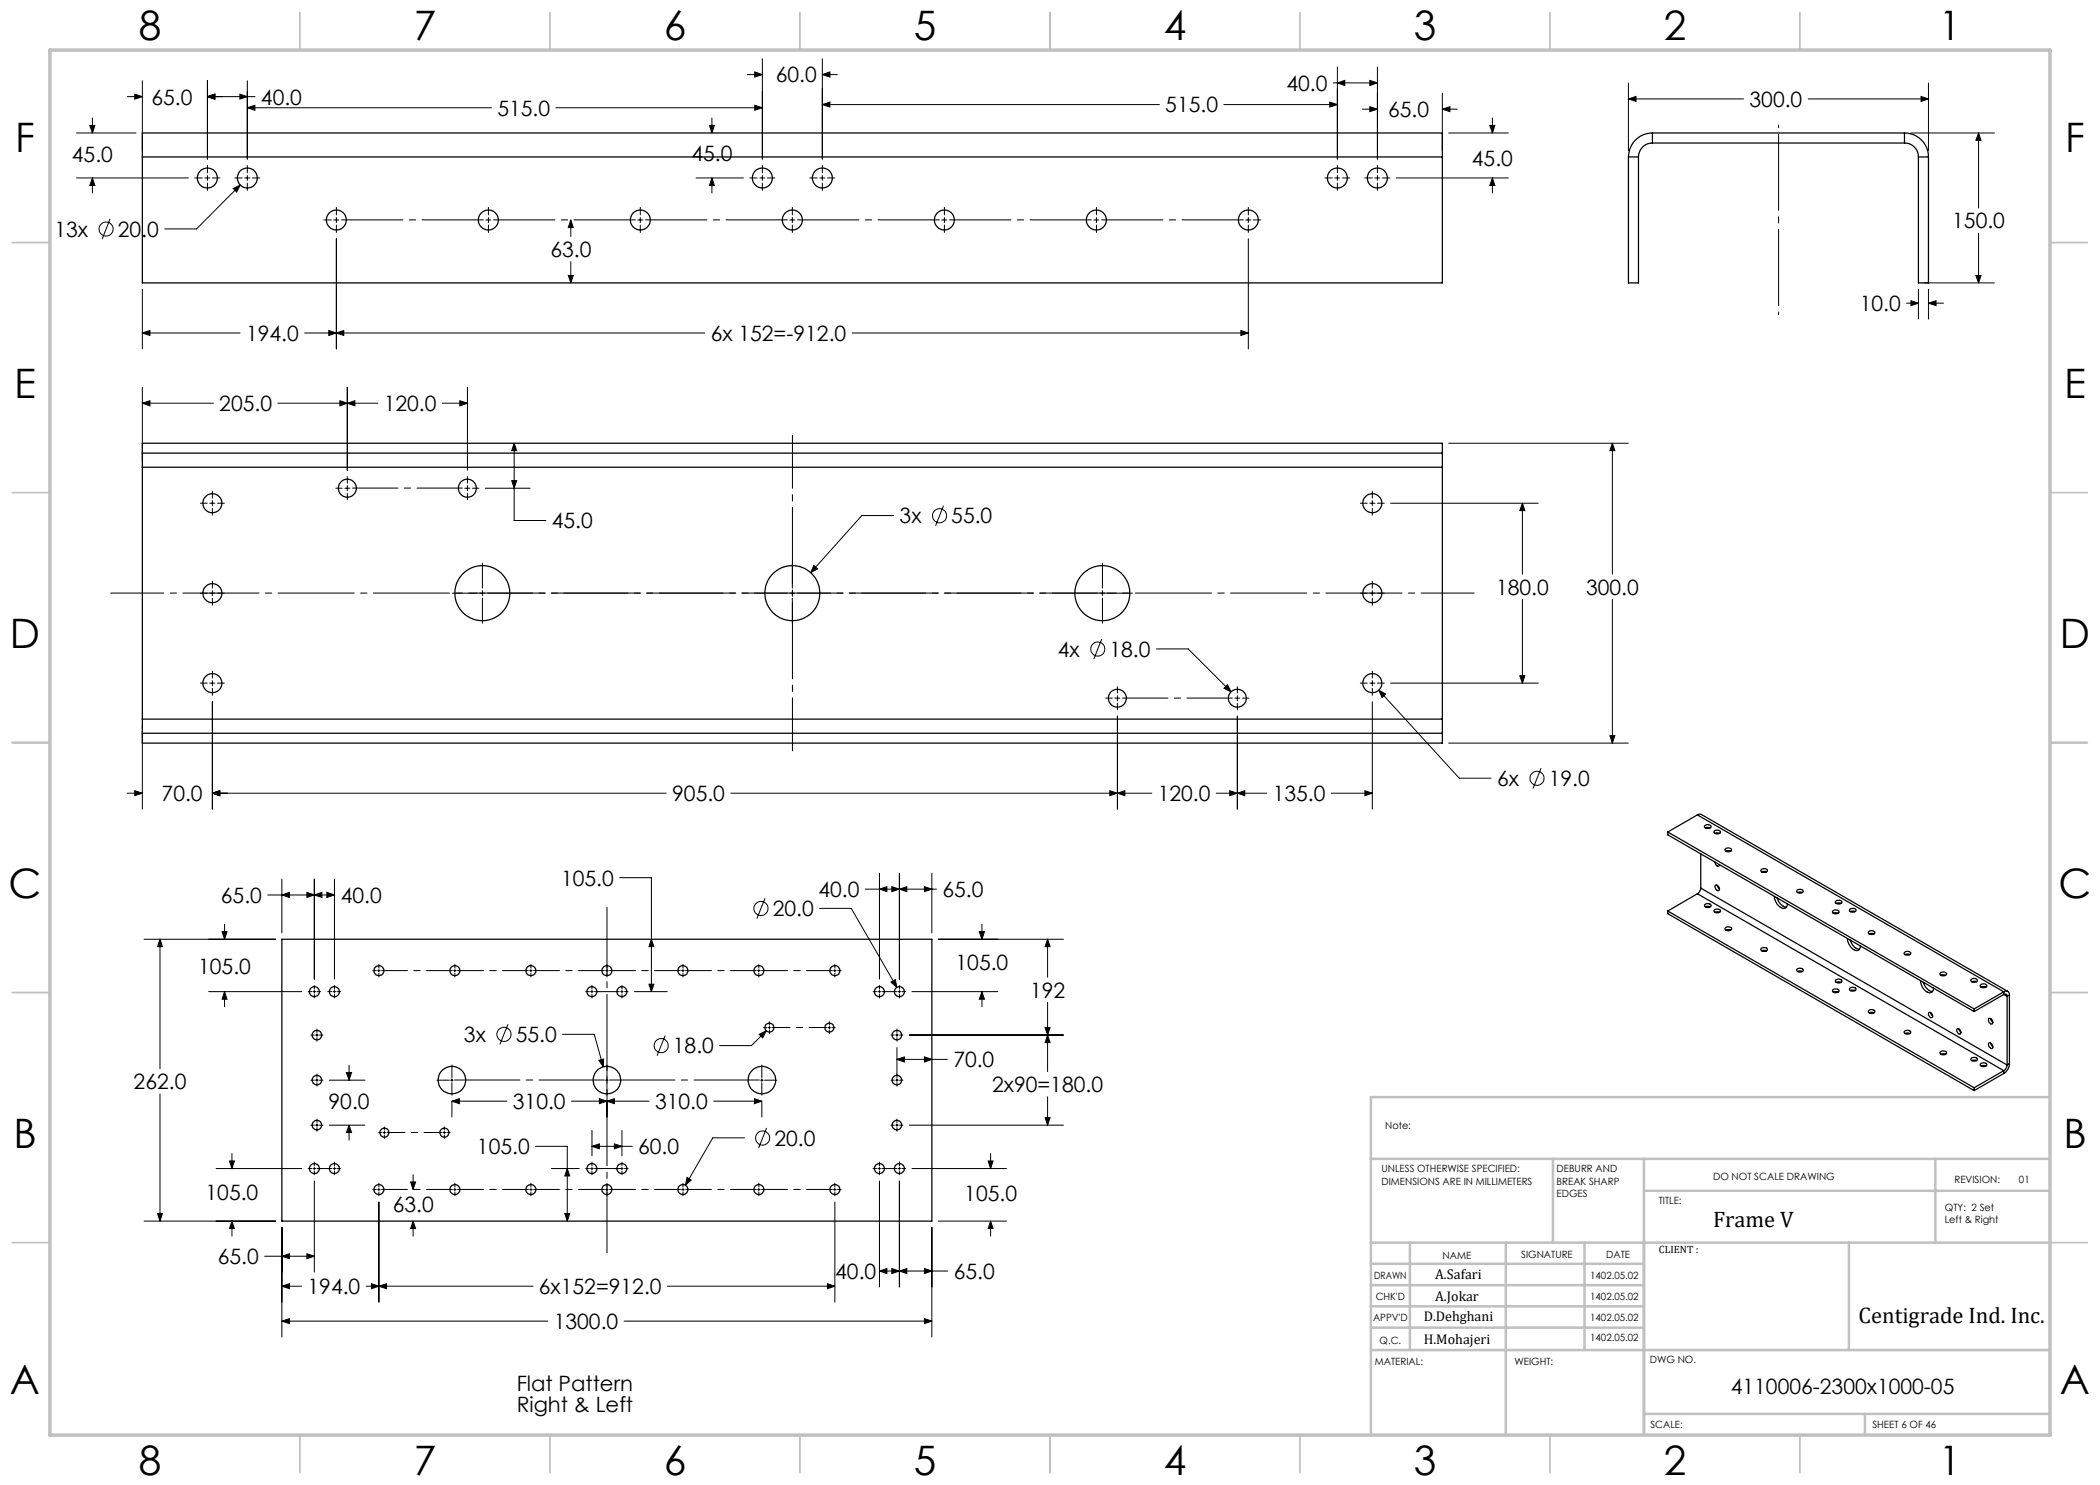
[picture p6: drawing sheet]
<svg xmlns="http://www.w3.org/2000/svg" width="420mm" height="297mm" viewBox="0 0 420 297" stroke-linecap="round" stroke-linejoin="round" font-family="sans-serif">
<g fill="none" stroke="#000" stroke-width=".2">
<path d="M25.5 19.3h3M27 18.8l1.5 .5-1.5 .5zM28.5 16.2v13.9M41.5 19.3l1.5-.5v1zM41.5 16.2v15.6M41.5 19.3h9.5M48 18.8l1.5 .5-1.5 .5zM49.5 16.2v15.6M149.5 14.9h3M151 14.4l1.5 .5-1.5 .5zM152.5 11.7v20.1M164.5 14.9l1.5-.5v1z"/>
<path d="M164.5 11.7v20.1M164.5 14.9h3M266.6 16.6h8.9M267.5 16.6l1.5-.5v1zM267.5 13.4v18.4M274 16.1l1.5 .5-1.5 .5zM275.5 13.4v18.4M288.5 18.7v11.4M325.7 19.8l1.5-.5v1zM325.7 16.6v13.5M325.7 19.8h23M361.6 19.8h24.1"/>
<path d="M384.2 19.3l1.5 .5-1.5 .5zM385.7 16.6v13.5M15.3 35.6h22.4M15.3 26.6h11.9M18 25.1h1l-.5 1.5zM18.5 35.6l.5 1.5h-1zM18.5 23.6v3M18.5 35.6v3M38.9 35.6h1.6M41 35.6h1M41.5 33.1v1.5M41.5 35.1v1"/>
<path d="M41.5 36.6v1.5M42.5 35.6h1.5M46.6 37.7l1.4-.7-.7 1.4zM47 35.6h1.4M48 37l-8.7 8.8h-6.4M49 35.6h1M49.5 33.1v1.5M49.5 35.1v1M49.5 36.6v1.5M49.5 21.6l1.5-.5v.9zM49.5 21.6h48.8M50.5 35.6h1.5"/>
<path d="M111.2 21.6h41.3M139.2 35.6h9.5M141.9 25.1h1l-.5 1.5zM142.4 35.6l.5 1.5h-1zM142.4 23.6v3M142.4 35.6v3M150 35.6h1.4M151 21.1l1.5 .5-1.5 .4zM152 35.6h1M152.5 33.1v1.5M152.5 35.1v1M152.5 36.6v1.5"/>
<path d="M153.5 35.6h1.5M162 35.6h1.4M164 35.6h1M164.5 33.1v1.5M164.5 35.1v1M164.5 36.6v1.5M164.5 20.9l1.5-.5v1zM164.5 20.9h67.4M165.5 35.6h1.5M244.8 20.9h22.7M265 35.6h1.5M266 20.4l1.5 .5-1.5 .5z"/>
<path d="M266.9 35.6h1.1M267.5 33.1v1.5M267.5 35.1v1M267.5 36.6v1.5M268.5 35.6h1.5M272.5 21.8h3M272.9 35.6h1.6M274 21.3l1.5 .5-1.5 .5zM275 35.6h1M275.5 33.1v1.5M275.5 35.1v1M275.5 36.6v1.5"/>
<path d="M276.5 35.6h1.5M279.3 35.6h22.4M288.5 21.8l1.5-.5v1zM288.5 21.8h3M289.7 26.6h12M298 25.1h1l-.5 1.5zM298.5 35.6l.5 1.5h-1zM298.5 23.6v3M298.5 35.6v3M382.2 26.6h16.7M395.7 26.6l.5 1.5h-1zM395.7 26.6v15"/>
<path d="M22 43.8l-1.6 4M28.5 57.9v11.9M64.8 44h1.5M66.7 44h1.1M67.3 41.5v1.5M67.3 43.5v1M67.3 45v1.5M67.3 47.8v22M97.2 44h1M97.7 41.5v1.5M97.7 43.5v1M97.7 45v1.5"/>
<path d="M113.7 55.1h1l-.5 1.5zM114.2 44l.5 1.5h-1zM114.2 44v3.3M114.2 52.3v4.3M127.6 44h1M128.1 41.5v1.5M128.1 43.5v1M128.1 45v1.5M158 44h1M158.5 41.5v1.5M158.5 43.5v1M158.5 45v1.5"/>
<path d="M188.3 44h1.1M188.9 41.5v1.5M188.9 43.5v1M188.9 45v1.5M218.8 44h1M219.3 41.5v1.5M219.3 43.5v1M219.3 45v1.5M249.2 44h1M249.7 41.5v1.5M249.7 43.5v1M249.7 45v1.5"/>
<path d="M249.7 47.8v22M250.7 44h1.5M383.7 57.9v5.9M385 56.6h13.9M385.7 57.9v5.9M395.2 55.1h1l-.5 1.5zM395.7 46.6v10M28.5 66.6l1.5-.5v1zM28.5 66.6h19.5M28.5 77.5v14.7M60.9 66.6h80M65.8 66.1l1.5 .5-1.5 .5z"/>
<path d="M67.3 66.6l1.5-.5v1zM69.5 77.5v16.5M93.5 77.5v16.5M170.4 66.6h79.3M248.2 66.1l1.5 .5-1.5 .5zM381.3 60.6h2.4M382.2 60.1l1.5 .5-1.5 .5zM385.7 60.6l1.5-.5v1zM385.7 60.6h3M28.5 80.6l1.5-.5v1.1zM28.5 80.6h14.2M42.5 98.2v1.4"/>
<path d="M55.6 80.6h20M67.2 97.6h1.2M68 80.1l1.5 .5-1.5 .6zM69 97.6h1M69.5 95.3v1.3M69.5 97.1v1M69.5 98.7v1.2M69.5 80.6l1.5-.5v1.1zM88.5 80.6h5M92 80.1l1.5 .5-1.5 .6zM93 97.6h1M93.5 95.3v1.3"/>
<path d="M93.5 97.1v1M93.5 98.7v1.2M94.5 97.6h1.3M97 97.6h9M102.3 96.1h1l-.5 1.5zM102.8 88.6l.5 1.5h-1zM102.8 88.6v15.5h6.4M274.5 98.2v1.4M289.7 88.6h35.9M322.5 88.6l.5 1.5h-1zM322.5 88.6v26.2M40.1 118.6h1.4"/>
<path d="M40.1 100.6h1.4M41.9 118.6h1.1M41.9 100.6h1.1M42.5 100.1v1M42.5 101.7v1.3M42.5 116.2v1.4M42.5 118.1v1M42.5 119.7v1.3M43.5 118.6h1.4M43.5 100.6h1.4M90.5 118.6h5M96 118.6h1"/>
<path d="M96.5 112.6v5M96.5 118.1v1M96.5 119.7v4.9M158 118.6h1M158.5 112.6v5M158.5 118.1v1M158.5 119.7v4.9M162.8 113.1l.7 .7-1.4 .7zM178.7 103.1h-6.3l-10.3 11.4M188.7 101.1l-1.6 4.1M220 118.6h1M220.5 112.6v5"/>
<path d="M220.5 118.1v1M220.5 119.7v4.9M221.5 118.6h5M272.1 118.6h1.3M272.1 100.6h1.3M274 118.6h1M274 100.6h1M274.5 100.1v1M274.5 101.7v1.3M274.5 116.2v1.4M274.5 118.1v1M274.5 119.7v1.3"/>
<path d="M275.5 118.6h1.4M275.5 100.6h1.4M278.1 100.6h29.6M304.5 100.6l.5 1.5h-1zM304.5 100.6v14.2M304.5 119.9v16.7M322.5 119.9v28.7M40.1 136.6h1.4M41.9 136.6h1.1M42.5 134.2v1.4M42.5 136.1v1.1M42.5 137.7v1.4"/>
<path d="M43.5 136.6h1.4M220.3 127.8l-1.5 4M221.2 139.6h1.3M223 139.6h1M223.5 137.3v1.3M223.5 139.1v1.1M231.3 129.8h6.3l8.6 8.6M244.8 137.7l.7-.8 .7 1.5zM246.9 139.6h1.1M247.5 137.3v1.3M247.5 139.1v1.1M248.5 139.6h1.3"/>
<path d="M272.1 136.6h1.3M274 136.6h1M274.5 134.2v1.4M274.5 136.1v1.1M274.5 137.7v1.4M275.5 136.6h1.4M275.8 138l1.3 .8-.7 .7zM275.8 138l16.1 17.6h6.3M278.1 136.6h29.6M304 135.1h1l-.5 1.5zM25.5 158.6h3M27 158.1l1.5 .5-1.5 .5z"/>
<path d="M28.5 145.1v16.7M42.5 158.6l1.5-.5v1zM42.5 140.3v21.5M42.5 158.6h90.7M146.2 158.6h84.2M222 158.1l1.5 .5-1.5 .5zM223.5 140.6v1.4M223.5 158.6l1.5-.5v1zM223.5 143.2v18.6M243.2 158.6h10.2M246 158.1l1.5 .5-1.5 .5zM247.5 140.6v1.4"/>
<path d="M247.5 158.6l1.5-.5v1zM247.5 143.2v18.6M266.3 158.6h8.2M273 158.1l1.5 .5-1.5 .5zM274.5 140.3v21.5M289.7 148.6h35.9M308.2 153.6l-1.6 4.1M322 147.1h1l-.5 1.5zM53.6 179h13.4M56.4 179l1.5-.5v1zM56.4 175.8v10.8M61.4 178.5l1.5 .5-1.5 .5z"/>
<path d="M62.9 179l1.5-.5v1zM62.9 175.8v20M65.4 178.5l1.5 .5-1.5 .5zM66.9 175.8v20M123.9 175.5h6.4v22.8M153 179.7l-1.6 4M173 177.8h14.3M175.9 177.8l1.5-.5v1zM175.9 174.7v21.1M178.4 177.3l1.5 .5-1.5 .5zM179.9 177.8l1.5-.5v1zM179.9 174.7v21.1"/>
<path d="M184.9 177.3l1.5 .5-1.5 .5zM186.4 174.7v11.9M28.8 187.9h26.3M32 187.9l.5 1.4h-1zM32 187.9v25.8M41.7 198.3h18.7M44.4 186.3h1l-.5 1.6zM44.9 198.3l.5 1.5h-1zM44.9 184.9v3M44.9 198.3v3M61.6 198.3h.8M62.6 198.3h.5"/>
<path d="M62.9 197.1v.7M62.9 198.1v.5M62.9 198.9v.7M63.4 198.3h.7M65.5 198.3h.9M66.6 198.3h.5M66.9 197.1v.7M66.9 198.1v.5M66.9 198.9v.7M67.4 198.3h.7M74.5 194.1h.8M75.5 194.1h.5"/>
<path d="M75.8 192.9v.7M75.8 193.9v.5M75.8 194.7v.7M90.7 194.1h.5M91 192.9v.7M91 193.9v.5M91 194.7v.7M105.9 194.1h.5M106.2 192.9v.7M106.2 193.9v.5M106.2 194.7v.7M117.1 198.3h.8"/>
<path d="M118.1 198.3h.5M118.4 197.1v.7M118.4 198.1v.5M118.4 198.9v.7M118.9 198.3h5M121.1 194.1h.5M121.4 192.9v.7M121.4 193.9v.5M121.4 194.7v.7M124.1 198.3h.5M124.4 197.1v.7M124.4 198.1v.5"/>
<path d="M124.4 198.9v.7M124.9 198.3h.7M126.9 198.3h6.6M129.8 196.8h1l-.5 1.5zM130.3 187.9l.5 1.4h-1zM136.3 194.1h.5M136.6 192.9v.7M136.6 193.9v.5M136.6 194.7v.7M151.5 194.1h.5M151.8 192.9v.7M151.8 193.9v.5"/>
<path d="M151.8 194.7v.7M163.9 181.7h6.4l9.1 15.8M166.7 194.1h.5M167 192.9v.7M167 193.9v.5M167 194.7v.7M167.5 194.1h.7M174.6 198.3h.8M175.6 198.3h.5M175.9 197.1v.7M175.9 198.1v.5M175.9 198.9v.7"/>
<path d="M176.4 198.3h3M178.2 196.4l.9-.5 .3 1.6zM179.6 198.3h.5M179.9 197.1v.7M179.9 198.1v.5M179.9 198.9v.7M180.4 198.3h.7M182.4 198.3h17.2M187.6 187.9h25.1M195.9 186.3h1l-.5 1.6zM196.4 198.3l.5 1.5h-1zM196.4 184.9v3"/>
<path d="M196.4 198.3v3M209.5 187.9l.5 1.4h-1zM209.5 187.9v7.5M32 218.8v25.4M62.2 216h.7M62.2 207h.7M63.1 216h.5M63.1 207h.5M63.4 205.8v.7M63.4 206.8v.5M63.4 207.5v.7M63.4 214.8v.7"/>
<path d="M63.4 215.8v.5M63.4 216.5v.7M63.9 216h.7M63.9 207h.7M65.9 216h7.1M69.3 214.5h1l-.5 1.5zM69.8 213v3M87.4 216h2.5M90.1 216h.5M90.4 213v2.5M90.4 215.8v.5M90.4 216.5v2.5"/>
<path d="M101.6 204.9l-1.6 4M112.5 206.9h6.4l1.8 6.5M119.8 212.1l.9-.3v1.6zM119.9 219.7l1.5 .5-1.5 .5zM121.1 216h.5M121.4 213v2.5M121.4 215.8v.5M121.4 216.5v2.5M133 207.1l-1.6 4M150.9 219.7l1.5 .5-1.5 .5zM151.8 206.9l1.4-.7-.7 1.4zM152.1 216h.5"/>
<path d="M152.4 213v2.5M152.4 215.8v.5M152.4 216.5v2.5M152.7 205.5h.7M152.9 216h2.5M153.2 206.2l-2.9 2.9h-6.4M153.6 205.5h.5M153.9 204.4v.6M153.9 205.3v.5M153.9 206v.7M165.6 205.5h.5M165.9 204.4v.6"/>
<path d="M165.9 205.3v.5M165.9 206v.7M166.4 205.5h.6M178.2 216h.7M178.2 207h.7M179.1 216h.5M179.1 207h.5M179.4 205.8v.7M179.4 206.8v.5M179.4 207.5v.7M179.4 215.8v.5M179.4 216.5v.7"/>
<path d="M179.4 211.9l1.5-.5v1zM179.4 209.5v6M179.4 211.9h10.1M179.9 216h.7M179.9 207h.7M181.9 207h30.8M184.9 211.4l1.5 .5-1.5 .5zM209 205.5h1l-.5 1.5zM209.5 207l.5 1.5h-1zM209.5 200.5v13.8M209.5 219.4v5.6M43.2 233.7h17.2"/>
<path d="M45.9 232.2h1l-.5 1.5zM46.4 230.7v3M61.6 233.7h.8M62.2 225h.7M62.6 233.7h.5M62.9 232.4v.8M62.9 233.5v.5M62.9 234.2v.7M62.9 236.2v18.2M63.1 225h.5M63.4 223.8v.7M63.4 224.8v.5"/>
<path d="M63.4 225.5v.7M63.4 233.7h3M63.9 225h.7M65.9 225h7.1M66.6 233.7h.5M66.9 232.4v.8M66.9 233.5v.5M66.9 234.2v.7M67.4 233.7h.7M69.8 225l.5 1.5h-1zM69.8 225v3M74.5 237.9h.8"/>
<path d="M75.5 237.9h.5M75.7 226.5h.7M75.8 236.6v.8M75.8 237.7v.5M75.8 238.4v.7M76.6 226.5h.5M76.9 225.4v.6M76.9 226.3v.5M76.9 227v.7M82.1 236.4h1l-.5 1.5zM82.6 234.9v3M88.6 226.5h.5"/>
<path d="M88.9 225.4v.6M88.9 226.3v.5M88.9 227v.7M89.4 226.5h.6M90.4 220.2l1.5-.5v1zM90.4 220.3v3.1M90.4 220.2h11M90.7 237.9h.5M91 236.6v.8M91 237.7v.5M91 238.4v.7M105.9 237.9h.5"/>
<path d="M106.2 236.6v.8M106.2 237.7v.5M106.2 238.4v.7M107.1 229.3h6.4v14.9M110.3 233.7h5.6M113.5 233.7l.4 1.5h-.9zM114.3 220.2h15.5M117.1 233.7h.8M118.1 233.7h.5M118.4 232.4v.8M118.4 233.5v.5M118.4 234.2v.7"/>
<path d="M118.4 229.3l1.5-.5v1zM118.4 226.1v5.1M118.4 229.3h8M118.9 233.7h5.2M121.1 237.9h.5M121.4 236.6v.8M121.4 237.7v.5M121.4 238.4v.7M121.4 220.2l1.5-.5v1zM121.4 220.3v3.1M122.9 228.8l1.5 .5-1.5 .5zM124.1 233.7h.5"/>
<path d="M124.4 232.4v.8M124.4 233.5v.5M124.4 234.2v.7M124.4 226.1v5.1M124.9 233.7h.7M136.3 237.9h.5M136.6 236.6v.8M136.6 237.7v.5M136.6 238.4v.7M137.4 235.5l.9 .5-1.2 1zM142.7 220.2h9.7M148.9 227.6h-6.3l-5.5 9.4"/>
<path d="M151.5 237.9h.5M151.8 236.6v.8M151.8 237.7v.5M151.8 238.4v.7M152.4 220.3v3.1M153.3 225.6l-1.6 4M166.7 237.9h.5M167 236.6v.8M167 237.7v.5M167 238.4v.7M167.5 237.9h.7M174.6 233.7h.8"/>
<path d="M175.6 233.7h.5M175.9 232.4v.8M175.9 233.5v.5M175.9 234.2v.7M175.9 236.2v21.2M176.4 233.7h3M178.2 225h.7M179.1 225h.5M179.4 223.8v.7M179.4 224.8v.5M179.4 225.5v.7M179.6 233.7h.5"/>
<path d="M179.9 225h.7M179.9 232.3v.9M179.9 233.5v.5M179.9 234.2v.7M179.9 236.2v21.2M180.4 233.7h.7M181.9 225h30.8M182.4 233.7h18.9M197.6 232.2h1l-.5 1.5zM198.1 230.7v3M209 223.5h1l-.5 1.5zM28.8 244.2h26.3"/>
<path d="M31.5 242.7h1l-.5 1.5zM46.4 244.2l.5 1.5h-1zM46.4 244.2v3M52.9 251.2h10M56.4 257.2l1.5-.5v1zM56.4 251.2l1.5-.4v.9zM56.4 245.5v21.9M56.4 257.2h3.9M61.4 250.8l1.5 .4-1.5 .5zM73.2 257.2h33.4M74.3 256.7l1.5 .5-1.5 .5zM75.8 257.2l1.5-.5v1z"/>
<path d="M75.8 240.4v20M82.6 244.2l.5 1.5h-1zM82.6 244.2v3M113 242.7h.9l-.4 1.5zM133.5 257.2h33.5M165.5 256.7l1.5 .5-1.5 .5zM167 240.4v20M175.9 254.2l1.5-.5v1zM175.9 254.2h13.6M175.9 254.2h.1M178.4 253.7l1.5 .5-1.5 .5zM179.9 254.2l1.5-.5v1z"/>
<path d="M184.9 253.7l1.5 .5-1.5 .5zM186.4 245.5v21.9M187.6 244.2h13.7M198.1 244.2l.5 1.5h-1zM198.1 244.2v3M56.4 264.2l1.5-.5v1zM56.4 264.2h53.2M124.8 264.2h61.6M184.9 263.7l1.5 .5-1.5 .5z"/>
<circle cx="21.2" cy="45.8" r="1.41"/>
<circle cx="187.9" cy="103.2" r="1.41"/>
<circle cx="219.6" cy="129.8" r="1.42"/>
<circle cx="307.4" cy="155.7" r="1.41"/>
<circle cx="152.2" cy="181.7" r="1.41"/>
<circle cx="100.8" cy="206.9" r="1.41"/>
<circle cx="132.2" cy="209.1" r="1.4"/>
<circle cx="152.5" cy="227.6" r="1.42"/>
</g>
<path d="M96.7 44h-28.4M127.1 44h-28.4M157.5 44h-28.4M187.9 44h-28.4M218.3 44h-28.4M248.7 44h-28.4" fill="none" stroke="#000" stroke-width=".2" stroke-dasharray="15.2 1.3 1.3 1.3" stroke-dashoffset="3"/>
<path d="M355.7 62.9v-37.9" fill="none" stroke="#000" stroke-width=".2" stroke-dasharray="15.2 1.3 1.3 1.3" stroke-dashoffset="-1.8"/>
<path d="M158.5 87.1v63.1M294.8 118.6h-272.7" fill="none" stroke="#000" stroke-width=".2" stroke-dasharray="15.2 1.3 1.3 1.3" stroke-dashoffset="4.6"/>
<path d="M70.5 97.6h22M97.5 118.6h60M159.5 118.6h60M224.5 139.6h22" fill="none" stroke="#000" stroke-width=".2" stroke-dasharray="15.2 1.3 1.3 1.3" stroke-dashoffset="6.2"/>
<path d="M121.4 181.5v69" fill="none" stroke="#000" stroke-width=".2" stroke-dasharray="15.2 1.3 1.3 1.3" stroke-dashoffset="1.7"/>
<path d="M120.9 216h-30M151.9 216h-30" fill="none" stroke="#000" stroke-width=".2" stroke-dasharray="15.2 1.3 1.3 1.3" stroke-dashoffset="2.2"/>
<path d="M165.4 205.5h-11M88.4 226.5h-11" fill="none" stroke="#000" stroke-width=".2" stroke-dasharray="15.2 1.3 1.3 1.3" stroke-dashoffset="11.7"/>
<path d="M90.5 194.1h-14.2M105.7 194.1h-14.2M120.9 194.1h-14.2M136.1 194.1h-14.2M151.3 194.1h-14.2M166.5 194.1h-14.2M90.5 237.9h-14.2M105.7 237.9h-14.2M120.9 237.9h-14.2M136.1 237.9h-14.2M151.3 237.9h-14.2M166.5 237.9h-14.2" fill="none" stroke="#000" stroke-width=".2" stroke-dasharray="15.2 1.3 1.3 1.3" stroke-dashoffset="10.1"/>
<g fill="none" stroke="#c0c0c0" stroke-width=".35">
<path d="M60 2.5v7.5M110 2.5v7.5M160 2.5v7.5M210 2.5v7.5M260 2.5v7.5M310 2.5v7.5M360 2.5v7.5M2.5 48.5h7.5M410 48.5h7.5M2.5 98.5h7.5M410 98.5h7.5M2.5 148.5h7.5"/>
<path d="M410 148.5h7.5M2.5 198.5h7.5M410 198.5h7.5M2.5 248.5h7.5M410 248.5h7.5M60 287v7.5M110 287v7.5M160 287v7.5M210 287v7.5M260 287v7.5M310 287v7.5M360 287v7.5"/>
</g>
<g fill="none" stroke="#c0c0c0" stroke-width=".5">
<path d="M410 219.4h-135.8v67.4M274.2 231.8h135.8M310.6 231.8v16.7M328.8 231.8v55.2M328.8 238.2h81.2M387.1 231.8v16.7M274.2 248.5h135.8M274.2 257h54.6M274.2 252.8h54.6M282 248.5v21.5M301.2 248.5v38.3M316.9 248.5v21.5"/>
<path d="M369.8 248.5v21.5M274.2 265.5h54.6M274.2 261.3h54.6M274.2 270h135.8M328.8 282.8h81.2M373 282.8v4.2"/>
</g>
<path d="M10 10h400v277h-400z" fill="none" stroke="#c0c0c0" stroke-width=".7"/>
<path d="M67.3 66.6l1.5-.5v1zM248.2 66.1l1.5 .5-1.5 .5zM28.5 66.6l1.5-.5v1zM65.8 66.1l1.5 .5-1.5 .5zM41.5 19.3l1.5-.5v1zM48 18.8l1.5 .5-1.5 .5zM164.5 14.9l1.5-.5v1zM151 14.4l1.5 .5-1.5 .5zM267.5 16.6l1.5-.5v1zM274 16.1l1.5 .5-1.5 .5zM46.6 37.7l.7 .7 .7-1.4zM114.2 44l.5 1.5h-1zM113.7 55.1h1l-.5 1.5zM141.9 25.1h1l-.5 1.5zM142.4 35.6l.5 1.5h-1zM27 18.8l1.5 .5-1.5 .5zM41.5 19.3l1.5-.5v1zM288.5 21.8l1.5-.5v1zM274 21.3l1.5 .5-1.5 .5zM18 25.1h1l-.5 1.5zM18.5 35.6l.5 1.5h-1zM298 25.1h1l-.5 1.5zM298.5 35.6l.5 1.5h-1zM49.5 21.6l1.5-.5v.9zM151 21.1l1.5 .5-1.5 .4zM164.5 20.9l1.5-.5v1zM266 20.4l1.5 .5-1.5 .5zM384.2 19.3l1.5 .5-1.5 .5zM325.7 19.8l1.5-.5v1zM395.2 55.1h1l-.5 1.5zM395.7 26.6l.5 1.5h-1zM385.7 60.6l1.5-.5v1zM382.2 60.1l1.5 .5-1.5 .5zM322.5 88.6l.5 1.5h-1zM322 147.1h1l-.5 1.5zM304 135.1h1l-.5 1.5zM304.5 100.6l.5 1.5h-1zM162.8 113.1l-.7 1.4 1.4-.7zM245.5 136.9l-.7 .8 1.4 .7zM275.8 138l.6 1.5 .7-.7zM69.5 80.6l1.5-.5v1.1zM92 80.1l1.5 .5-1.5 .6zM28.5 80.6l1.5-.5v1.1zM68 80.1l1.5 .5-1.5 .6zM102.8 88.6l.5 1.5h-1zM102.3 96.1h1l-.5 1.5zM27 158.1l1.5 .5-1.5 .5zM42.5 158.6l1.5-.5v1zM42.5 158.6l1.5-.5v1zM222 158.1l1.5 .5-1.5 .5zM223.5 158.6l1.5-.5v1zM246 158.1l1.5 .5-1.5 .5zM247.5 158.6l1.5-.5v1zM273 158.1l1.5 .5-1.5 .5zM56.4 264.2l1.5-.5v1zM184.9 263.7l1.5 .5-1.5 .5zM32 187.9l.5 1.4h-1zM31.5 242.7h1l-.5 1.5zM82.6 244.2l.5 1.5h-1zM82.1 236.4h1l-.5 1.5zM56.4 257.2l1.5-.5v1zM74.3 256.7l1.5 .5-1.5 .5zM75.8 257.2l1.5-.5v1zM165.5 256.7l1.5 .5-1.5 .5zM137.4 235.5l-.3 1.5 1.2-1zM118.4 229.3l1.5-.5v1zM122.9 228.8l1.5 .5-1.5 .5zM46.4 244.2l.5 1.5h-1zM45.9 232.2h1l-.5 1.5zM56.4 251.2l1.5-.4v.9zM61.4 250.8l1.5 .4-1.5 .5zM69.8 225l.5 1.5h-1zM69.3 214.5h1l-.5 1.5zM178.4 253.7l1.5 .5-1.5 .5zM175.9 254.2l1.5-.5v1zM198.1 244.2l.5 1.5h-1zM197.6 232.2h1l-.5 1.5zM151.8 206.9l.7 .7 .7-1.4zM178.2 196.4l1.2 1.1-.3-1.6zM178.4 177.3l1.5 .5-1.5 .5zM175.9 177.8l1.5-.5v1zM195.9 186.3h1l-.5 1.6zM196.4 198.3l.5 1.5h-1zM184.9 211.4l1.5 .5-1.5 .5zM179.4 211.9l1.5-.5v1zM209.5 187.9l.5 1.4h-1zM209 205.5h1l-.5 1.5zM209.5 207l.5 1.5h-1zM209 223.5h1l-.5 1.5zM184.9 253.7l1.5 .5-1.5 .5zM179.9 254.2l1.5-.5v1zM184.9 177.3l1.5 .5-1.5 .5zM179.9 177.8l1.5-.5v1zM56.4 179l1.5-.5v1zM61.4 178.5l1.5 .5-1.5 .5zM62.9 179l1.5-.5v1zM65.4 178.5l1.5 .5-1.5 .5zM44.4 186.3h1l-.5 1.6zM44.9 198.3l.5 1.5h-1zM113.5 233.7l.4 1.5h-.9zM113 242.7h.9l-.4 1.5zM130.3 187.9l.5 1.4h-1zM129.8 196.8h1l-.5 1.5zM119.8 212.1l.9 1.3v-1.6zM90.4 220.2l1.5-.5v1zM119.9 219.7l1.5 .5-1.5 .5zM121.4 220.2l1.5-.5v1zM150.9 219.7l1.5 .5-1.5 .5z" fill="#000"/>
<g fill="none" stroke="#000" stroke-width=".25">
<path d="M28.5 31.4v-4.8h260v4.8M28.5 31.4v25.2h260v-25.2M28.5 31.4h260M325.7 31.4v25.2h2v-25.2M325.7 31.4h2M330.5 26.6a4.8 4.8 0 0 0-4.8 4.8M330.5 28.6a2.74 2.74 0 0 0-2.8 2.8M330.5 26.6h50.4M330.5 26.6v2M330.5 28.6h50.4M380.9 28.6a2.74 2.74 0 0 1 2.8 2.8M380.9 26.6a4.8 4.8 0 0 1 4.8 4.8"/>
<path d="M380.9 26.6v2M383.7 31.4v25.2h2v-25.2M383.7 31.4h2M28.5 90.6v2.8M28.5 90.6v-2h260v2M28.5 93.4v50.4M28.5 90.6h260M28.5 93.4h260M288.5 90.6v2.8M288.5 93.4v50.4M28.5 143.8v2.8M28.5 146.6v2h260v-2"/>
<path d="M28.5 146.6h260M28.5 143.8h260M288.5 143.8v2.8M333.6 166.4l61.2 35.4M333.6 166.4v.6l61.2 35.3M339.5 163l.7-.2 61.4 35.5M339.5 163l-5.9 3.4M339.5 163l61.3 35.4M339.5 178.7l-5.9 3.5M339.5 178.7l61.3 35.4M340.1 177.6l-.2 .7-.4 .4M340.1 177.6l61.3 35.4"/>
<path d="M340.1 170.8v6.8M340.9 165.2l.7-.3a.4 .4 0 0 1 .5 .2 .4 .4 0 0 1 0 .5l-.7 .1a.44 .44 0 0 1-.5-.5zM341.1 165.6l.3-.1 .6 .1M342.9 166.2l.7-.2a.39 .39 0 0 1 .5 .5 .39 .39 0 0 1-.5 .3h-.4a.36 .36 0 0 1-.4-.2 .36 .36 0 0 1 .1-.4zM343 166.7l.3-.1 .6 .1M343 172.4l.3 .6a.31 .31 0 0 0 .3 .3 .31 .31 0 0 0 .3-.4M343.1 177.1a.66 .66 0 0 1 .7 .3 .66 .66 0 0 1-.1 .7l-.6-.3zM343.5 177.1l.4 .7M345 169.8l.7-.2a.4 .4 0 0 1 .5 .1 .4 .4 0 0 1 0 .5l-.8 .1a.4 .4 0 0 1-.4-.5zM345.2 170.2l.3-.1 .6 .1M352.3 173.8l.6-.1a.42 .42 0 0 1 .6 .5 .42 .42 0 0 1-.7 .3l-.2-.1a.33 .33 0 0 1-.4-.2 .33 .33 0 0 1 .1-.4zM352.4 174.4l.2-.1 .7 .1"/>
<path d="M354.9 179.3a2.47 2.47 0 0 0 2 2.4 .77 .77 0 0 0 .6-.9M355.4 179.6a2.38 2.38 0 0 0 1.9 1.8M359.4 178l.8-.1a.39 .39 0 0 1 .4 .4 .39 .39 0 0 1-.5 .3h-.4a.36 .36 0 0 1-.3-.2 .36 .36 0 0 1 0-.4zM359.5 178.5l.4-.1 .6 .1M56.4 187.9h130v56.3h-130zM333.6 182.2v.5l61.2 35.4M333.6 182.2l61.2 35.4M341 180.9l.7-.2a.39 .39 0 0 1 .5 .4 .39 .39 0 0 1-.5 .4h-.2a.4 .4 0 0 1-.5-.1 .4 .4 0 0 1 0-.5zM341.1 181.4l.4-.1 .5 .1M342.9 182l.6-.2a.42 .42 0 0 1 .6 .4 .42 .42 0 0 1-.6 .4h-.1a.39 .39 0 0 1-.5-.2 .39 .39 0 0 1 0-.4zM343 182.5l.4-.2 .5 .2M345.1 185.5l.8-.1a.37 .37 0 0 1 .4 .4 .37 .37 0 0 1-.5 .3h-.5a.32 .32 0 0 1-.3-.2 .32 .32 0 0 1 .1-.4z"/>
<path d="M345.2 186l.4-.1 .5 .1M352.3 189.6l.5-.1a.42 .42 0 0 1 .5 .1 .42 .42 0 0 1 .1 .5l-.8 .1a.36 .36 0 0 1-.4-.1 .36 .36 0 0 1 .1-.5zM352.4 190.2l.4-.2 .5 .2M359.4 193.8a.7 .7 0 0 1 .7-.2 .7 .7 0 0 1 .5 .6 .72 .72 0 0 1-.7 .2 .72 .72 0 0 1-.6-.5zM359.5 194.3l.3-.1 .7 .1M366.6 182.2a.67 .67 0 0 1 .7-.3 .67 .67 0 0 1 .5 .7 .7 .7 0 0 1-.7 .2 .7 .7 0 0 1-.6-.6zM366.6 197.9l.6-.1a.42 .42 0 0 1 .6 .3 .42 .42 0 0 1-.6 .4h-.2a.37 .37 0 0 1-.4-.1 .37 .37 0 0 1 0-.5zM366.7 182.7l.4-.2 .5 .2M366.7 198.4l.3-.1 .6 .1M367.1 180.2l.7-.1a.4 .4 0 0 1 .6 .3 .4 .4 0 0 1-.6 .4h-.2a.38 .38 0 0 1-.4-.1 .38 .38 0 0 1-.1-.5zM367.2 196l.5-.2a.4 .4 0 0 1 .6 .2 .4 .4 0 0 1-.2 .5l-.6 .1a.37 .37 0 0 1-.4-.2 .37 .37 0 0 1 .1-.4zM367.2 180.7l.4-.1 .6 .1"/>
<path d="M367.2 196.5l.5-.1 .5 .1M369.5 187.7a2.24 2.24 0 0 0 2.1 2.4 .82 .82 0 0 0 .5-.9M369.9 197.7a.78 .78 0 0 1 1.3 .2 .73 .73 0 0 1-.7 .3 .73 .73 0 0 1-.6-.5zM370.1 181.8l.6-.1a.4 .4 0 0 1 .5 .4 .4 .4 0 0 1-.5 .3h-.3a.36 .36 0 0 1-.5-.1 .36 .36 0 0 1 .2-.5zM370.1 182.3l.4-.1 .5 .1M370.1 188a2.28 2.28 0 0 0 1.8 1.9M370.1 198.1l.3-.1 .6 .1M373.7 186.4a.75 .75 0 0 1 1.3 .2 .75 .75 0 0 1-1.3-.2zM373.8 186.8l.4-.1 .6 .1M380.9 190.5a.72 .72 0 0 1 .7-.3 .72 .72 0 0 1 .5 .5 .77 .77 0 0 1-1.3-.1zM381 190.9l.3-.1 .7 .1M384.1 196.1a2.24 2.24 0 0 0 2.1 2.4 .82 .82 0 0 0 .5-.9"/>
<path d="M384.7 196.5a2.4 2.4 0 0 0 1.8 1.8M388 194.7a.71 .71 0 0 1 .7-.3 .71 .71 0 0 1 .6 .5 .79 .79 0 0 1-1.3-.2zM388.2 195l.4-.1 .5 .1M394.3 195.9l.4-.2h.4a.36 .36 0 0 1 .4 .4 .36 .36 0 0 1-.4 .3l-.4 .1a.4 .4 0 0 1-.4-.2 .4 .4 0 0 1 0-.4zM394.4 196.4l.3-.2 .6 .2M396.2 196.9l.8-.1a.36 .36 0 0 1 .4 .4 .36 .36 0 0 1-.5 .3h-.4a.35 .35 0 0 1-.4-.2 .35 .35 0 0 1 .1-.4zM396.2 197.4l.5-.1 .5 .1M400.8 198.4a.69 .69 0 0 1 .7-.1 .69 .69 0 0 1 .4 .7M400.8 198.9a.41 .41 0 0 1 .4-.1 .41 .41 0 0 1 .2 .5M400.8 198.4l-6 3.4M400.8 198.9l-6 3.4M400.8 198.4v.5"/>
<path d="M400.8 198.9l.6 .4M401.4 199.3v13.7M401.9 199l-.5 .3M401.9 199v13.7M373.7 202.1l.4-.2 .5 .1a.37 .37 0 0 1 .4 .4 .37 .37 0 0 1-.5 .3h-.4a.36 .36 0 0 1-.3-.2 .36 .36 0 0 1-.1-.4zM373.8 202.6l.5-.1 .5 .1M381 206.2l.7-.1a.4 .4 0 0 1 .4 .5 .4 .4 0 0 1-.6 .2h-.1a.4 .4 0 0 1-.5-.1 .4 .4 0 0 1 .1-.5zM381 206.7l.4-.1 .6 .1M385.7 202.6a.62 .62 0 0 1 .7 .2 .62 .62 0 0 1 0 .7l-.4-.1-.3-.3zM386.2 202.6l.3 .6M388.1 210.4a.71 .71 0 0 1 .7-.2 .71 .71 0 0 1 .5 .5 .71 .71 0 0 1-.7 .3 .71 .71 0 0 1-.6-.5zM388.2 210.9l.3-.2 .6 .2"/>
<path d="M391.4 205.8a.61 .61 0 0 1 .7 .3 .61 .61 0 0 1-.2 .7l-.5-.4-.1-.3zM391.8 205.8l.4 .7M394.3 211.6l.5-.1a.43 .43 0 0 1 .7 .3 .43 .43 0 0 1-.6 .4h-.3a.35 .35 0 0 1-.4-.1 .35 .35 0 0 1 .1-.5zM394.4 212.1l.3-.1 .6 .1M394.8 201.8v.5M394.8 217.6v.5M396.1 212.8a.68 .68 0 0 1 .7-.3 .68 .68 0 0 1 .5 .6 .72 .72 0 0 1-.7 .2 .72 .72 0 0 1-.5-.5zM396.2 213.2l.3-.1 .7 .1M397.8 208.6a.69 .69 0 0 1 .6 .4 .69 .69 0 0 1 0 .7h-.3l-.3-.4zM397.8 203.7a.69 .69 0 0 1 .6 .4 .69 .69 0 0 1 0 .7l-.6-.4zM398.1 203.7l.5 .8M398.1 208.6l.5 .8"/>
<path d="M400.8 214.1v.6M400.8 214.7l-6 3.4M400.8 214.1l-6 3.5M401.4 213l-.1 .6-.5 .5M401.9 212.7l-.2 1-.5 .6-.4 .4M401.9 212.7l-.5 .3"/>
<circle cx="41.5" cy="35.6" r="2.01"/>
<circle cx="49.5" cy="35.6" r="2"/>
<circle cx="152.5" cy="35.6" r="2"/>
<circle cx="164.5" cy="35.6" r="2"/>
<circle cx="267.5" cy="35.6" r="2"/>
<circle cx="275.5" cy="35.6" r="2.01"/>
<circle cx="67.3" cy="44" r="2"/>
<circle cx="97.7" cy="44" r="2.01"/>
<circle cx="128.1" cy="44" r="2"/>
<circle cx="158.5" cy="44" r="2"/>
<circle cx="188.9" cy="44" r="2"/>
<circle cx="219.3" cy="44" r="2.01"/>
<circle cx="249.7" cy="44" r="2"/>
<circle cx="69.5" cy="97.6" r="1.81"/>
<circle cx="93.5" cy="97.6" r="1.8"/>
<circle cx="42.5" cy="118.6" r="1.91"/>
<circle cx="42.5" cy="100.6" r="1.9"/>
<circle cx="96.5" cy="118.6" r="5.5"/>
<circle cx="158.5" cy="118.6" r="5.5"/>
<circle cx="220.5" cy="118.6" r="5.5"/>
<circle cx="274.5" cy="100.6" r="1.9"/>
<circle cx="274.5" cy="118.6" r="1.91"/>
<circle cx="42.5" cy="136.6" r="1.9"/>
<circle cx="223.5" cy="139.6" r="1.79"/>
<circle cx="247.5" cy="139.6" r="1.79"/>
<circle cx="274.5" cy="136.6" r="1.9"/>
<circle cx="62.9" cy="198.3" r=".99"/>
<circle cx="66.9" cy="198.3" r=".99"/>
<circle cx="75.8" cy="194.1" r=".99"/>
<circle cx="91" cy="194.1" r=".99"/>
<circle cx="106.2" cy="194.1" r=".99"/>
<circle cx="118.4" cy="198.3" r=".99"/>
<circle cx="121.4" cy="194.1" r=".99"/>
<circle cx="124.4" cy="198.3" r=".99"/>
<circle cx="136.6" cy="194.1" r=".99"/>
<circle cx="151.8" cy="194.1" r=".99"/>
<circle cx="167" cy="194.1" r=".99"/>
<circle cx="175.9" cy="198.3" r=".99"/>
<circle cx="179.9" cy="198.3" r=".99"/>
<circle cx="63.4" cy="207" r=".94"/>
<circle cx="63.4" cy="216" r=".95"/>
<circle cx="90.4" cy="216" r="2.75"/>
<circle cx="121.4" cy="216" r="2.75"/>
<circle cx="152.4" cy="216" r="2.76"/>
<circle cx="153.9" cy="205.5" r=".91"/>
<circle cx="165.9" cy="205.5" r=".91"/>
<circle cx="179.4" cy="216" r=".96"/>
<circle cx="179.4" cy="207" r=".95"/>
<circle cx="62.9" cy="233.7" r=".99"/>
<circle cx="63.4" cy="225" r=".95"/>
<circle cx="66.9" cy="233.7" r=".99"/>
<circle cx="75.8" cy="237.9" r=".99"/>
<circle cx="76.9" cy="226.5" r=".89"/>
<circle cx="88.9" cy="226.5" r=".9"/>
<circle cx="91" cy="237.9" r=".99"/>
<circle cx="106.2" cy="237.9" r=".99"/>
<circle cx="118.4" cy="233.7" r=".99"/>
<circle cx="121.4" cy="237.9" r=".99"/>
<circle cx="124.4" cy="233.7" r=".99"/>
<circle cx="136.6" cy="237.9" r=".99"/>
<circle cx="151.8" cy="237.9" r=".99"/>
<circle cx="167" cy="237.9" r=".99"/>
<circle cx="175.9" cy="233.7" r=".99"/>
<circle cx="179.4" cy="225" r=".96"/>
<circle cx="179.9" cy="233.7" r=".99"/>
</g>
<g font-size="8.1">
<text x="27.8" y="8">8</text>
<text x="82.8" y="8">7</text>
<text x="132.8" y="8">6</text>
<text x="182.8" y="8">5</text>
<text x="232.8" y="8">4</text>
<text x="282.8" y="8">3</text>
<text x="332.8" y="8">2</text>
<text x="387.8" y="8">1</text>
<text x="3" y="30.4">F</text>
<text x="413" y="30.4">F</text>
<text x="2.8" y="79.6">E</text>
<text x="412.8" y="79.6">E</text>
<text x="2" y="129.6">D</text>
<text x="412" y="129.6">D</text>
<text x="1.7" y="179.6">C</text>
<text x="411.7" y="179.6">C</text>
<text x="2.7" y="229.6">B</text>
<text x="412.7" y="229.6">B</text>
<text x="2" y="278.9">A</text>
<text x="412" y="278.9">A</text>
<text x="27.8" y="295">8</text>
<text x="82.8" y="295">7</text>
<text x="132.8" y="295">6</text>
<text x="182.8" y="295">5</text>
<text x="232.8" y="295">4</text>
<text x="282.8" y="295">3</text>
<text x="332.8" y="295">2</text>
<text x="387.8" y="295">1</text>
</g>
<g font-size="4.5">
<text x="342.6" y="245.3">Frame V</text>
<text x="371.7" y="264.6">Centigrade Ind. Inc.</text>
</g>
<g font-size="4.2">
<text x="155.1" y="16.5">60.0</text>
<text x="30.3" y="20.9">65.0</text>
<text x="52.2" y="20.9">40.0</text>
<text x="99.5" y="23.1">515.0</text>
<text x="233.1" y="22.5">515.0</text>
<text x="257.3" y="18.2">40.0</text>
<text x="277.6" y="23.4">65.0</text>
<text x="349.9" y="21.4">300.0</text>
<text x="14.4" y="32.5">45.0</text>
<text x="138.3" y="32.3">45.0</text>
<text x="294.4" y="33.2">45.0</text>
<text x="10.9" y="47.3">13x</text>
<text x="23.6" y="47.3">20.0</text>
<text x="390.4" y="45.7">150.0</text>
<text x="110.1" y="51.4">63.0</text>
<text x="372" y="62.2">10.0</text>
<text x="49.2" y="68.2">194.0</text>
<text x="142.1" y="68.2">6x 152=-912.0</text>
<text x="43.9" y="82.2">205.0</text>
<text x="76.8" y="82.2">120.0</text>
<text x="110.4" y="105.7">45.0</text>
<text x="179.9" y="104.7">3x</text>
<text x="190.3" y="104.7">55.0</text>
<text x="299.2" y="118.9">180.0</text>
<text x="317.2" y="118.9">300.0</text>
<text x="211.6" y="131.3">4x</text>
<text x="221.9" y="131.3">18.0</text>
<text x="32.3" y="160.2">70.0</text>
<text x="134.4" y="160.2">905.0</text>
<text x="231.5" y="160.2">120.0</text>
<text x="254.5" y="160.2">135.0</text>
<text x="299.4" y="157.2">6x</text>
<text x="309.7" y="157.2">19.0</text>
<text x="112.2" y="177.1">105.0</text>
<text x="163.7" y="179.4">40.0</text>
<text x="188.5" y="179.4">65.0</text>
<text x="44.2" y="180.6">65.0</text>
<text x="68.2" y="180.6">40.0</text>
<text x="154.5" y="183.2">20.0</text>
<text x="39.6" y="194.8">105.0</text>
<text x="191.1" y="193.9">105.0</text>
<text x="206" y="199.6">192</text>
<text x="92.8" y="208.4">3x</text>
<text x="103.1" y="208.4">55.0</text>
<text x="134.6" y="210.7">18.0</text>
<text x="190.7" y="213.5">70.0</text>
<text x="26.7" y="217.8">262.0</text>
<text x="65.7" y="221.8">90.0</text>
<text x="102.6" y="221.8">310.0</text>
<text x="131" y="221.8">310.0</text>
<text x="198.4" y="218.4">2x90=180.0</text>
<text x="95.4" y="230.9">105.0</text>
<text x="127.6" y="230.9">60.0</text>
<text x="154.9" y="229.1">20.0</text>
<text x="41.1" y="240">105.0</text>
<text x="78.5" y="242.3">63.0</text>
<text x="192.9" y="240.2">105.0</text>
<text x="43.5" y="252.8">65.0</text>
<text x="167" y="255.8">40.0</text>
<text x="190.7" y="255.8">65.0</text>
<text x="61.5" y="258.8">194.0</text>
<text x="107.8" y="258.8">6x152=912.0</text>
<text x="110.8" y="265.8">1300.0</text>
<text x="103.3" y="278.2">Flat Pattern</text>
<text x="346.2" y="278.8">4110006-2300x1000-05</text>
<text x="103.3" y="282.4">Right &amp; Left</text>
</g>
<g font-size="2.8">
<text x="287" y="255.9">A.Safari</text>
<text x="287" y="260.1">A.Jokar</text>
<text x="284.7" y="264.2">D.Dehghani</text>
<text x="284.7" y="268.7">H.Mohajeri</text>
</g>
<text font-size="2.1" x="331.8" y="250.7">CLIENT :</text>
<g font-size="2">
<text x="277" y="225.8">Note:</text>
<text x="276.3" y="234.5">UNLESS OTHERWISE SPECIFIED:</text>
<text x="276.3" y="237">DIMENSIONS ARE IN MILLIMETERS</text>
<text x="311.3" y="234.5">DEBURR AND</text>
<text x="311.3" y="237">BREAK SHARP</text>
<text x="311.3" y="239.5">EDGES</text>
<text x="342.6" y="236">DO NOT SCALE DRAWING</text>
<text x="390.9" y="236.6">REVISION:</text>
<text x="403.8" y="236.6">01</text>
<text x="331.8" y="240.8">TITLE:</text>
<text x="389" y="242.2">QTY: 2 Set</text>
<text x="389" y="244.7">Left &amp; Right</text>
<text x="288.5" y="251.7">NAME</text>
<text x="304.2" y="251.7">SIGNATURE</text>
<text x="321.2" y="251.7">DATE</text>
<text x="274.8" y="255.9">DRAWN</text>
<text x="318" y="255.9">1402.05.02</text>
<text x="275.1" y="260.1">CHK'D</text>
<text x="318" y="260.1">1402.05.02</text>
<text x="274.6" y="264.2">APPV'D</text>
<text x="275.9" y="268.7">Q.C.</text>
<text x="318" y="264.2">1402.05.02</text>
<text x="318" y="268.2">1402.05.02</text>
<text x="275" y="273">MATERIAL:</text>
<text x="302.9" y="273">WEIGHT:</text>
<text x="330" y="272.5">DWG NO.</text>
<text x="330.1" y="285.6">SCALE:</text>
<text x="374.5" y="285.6">SHEET 6 OF 46</text>
</g>
</svg>
